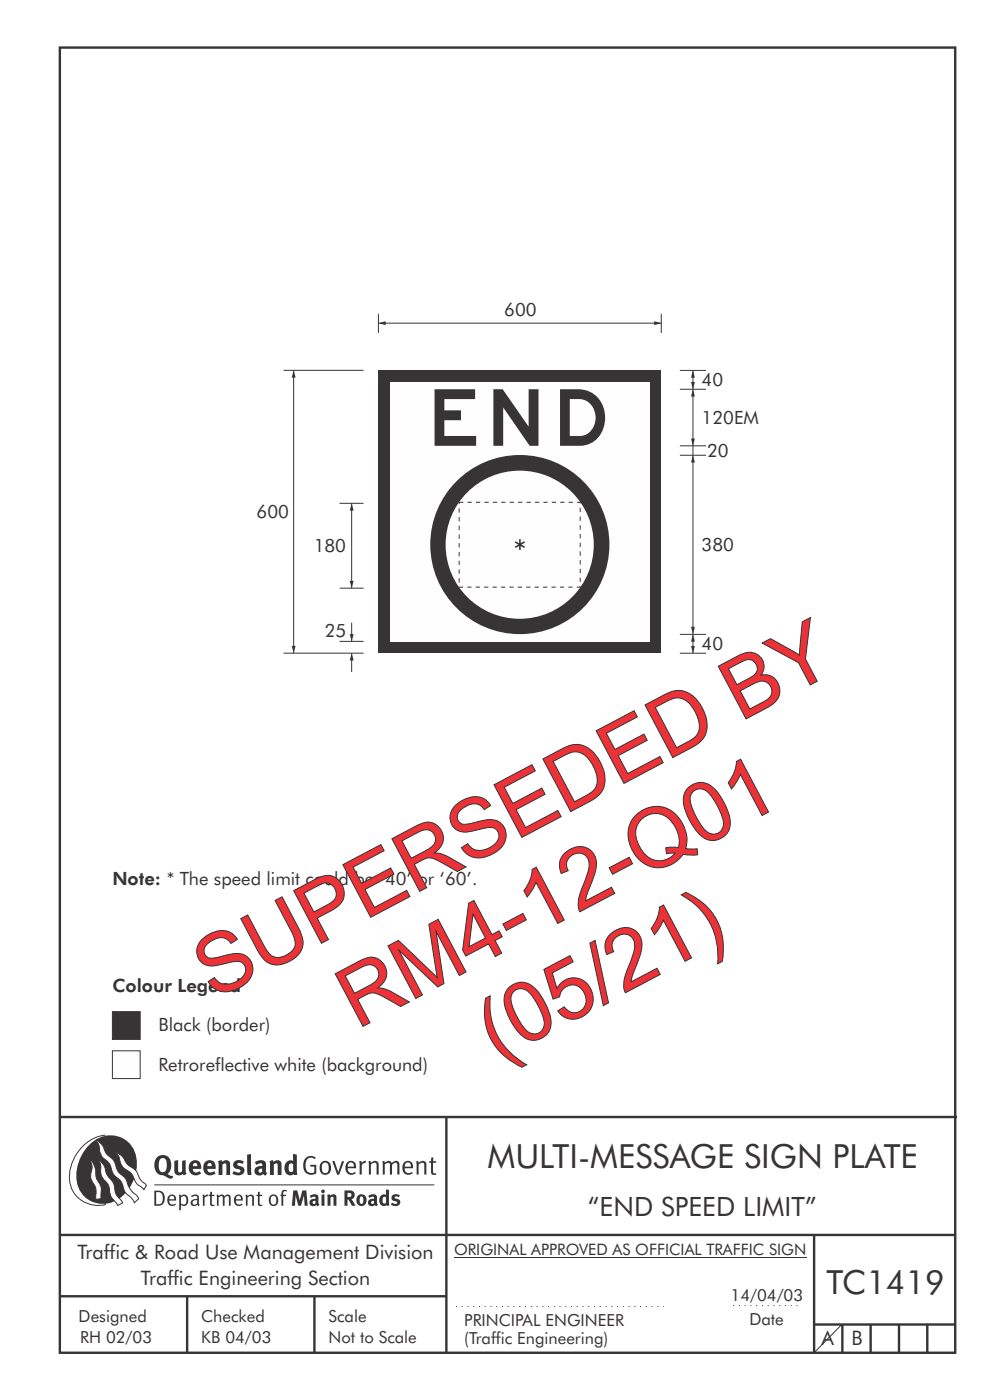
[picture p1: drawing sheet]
<svg xmlns="http://www.w3.org/2000/svg" width="210mm" height="297mm" viewBox="0 0 210 297" stroke-linecap="round" stroke-linejoin="round" font-family="sans-serif">
<g fill="none" stroke="#373435" stroke-width=".51">
<path d="M12.7 10.1h189.9v276.9h-189.9zM12.7 237h190.3M94.7 236.9v50.1M12.7 262h190M12.7 275h82M39.7 275v12M66.7 275v12M172.7 262v25M172.7 281h30M178.7 281v6M184.7 281v6M190.7 281v6"/>
<path d="M196.7 281v6"/>
</g>
<path d="M96.7 277.2h44.1M155.5 277h14" fill="none" stroke="#373435" stroke-width=".21" stroke-dasharray=".2 1" stroke-linecap="butt"/>
<path d="M23.8 214.6h5.9v5.9h-5.9z" fill-rule="evenodd" fill="#373435" stroke="#373435" stroke-width=".21"/>
<path d="M96.3 266.7h74.7" fill="none" stroke="#373435" stroke-width=".21"/>
<path d="M23.8 222.9h5.9v5.9h-5.9z" fill-rule="evenodd" fill="#fefefe" stroke="#373435" stroke-width=".21"/>
<g fill="#373435">
<path d="M64.9 245.6a1.61 1.61 0 0 1 2.1 0l-.2 .3a1.17 1.17 0 0 0-1.4-.2 1.17 1.17 0 0 0-.6 1.3 1.42 1.42 0 0 0 1.2 1.8l.7-.1v-1.2h-.8l-.1-.4h1.3v1.8a1.82 1.82 0 0 1-2.2 0 1.82 1.82 0 0 1-.6-2.1l.2-.7z" fill-rule="evenodd"/>
<path d="M68.2 246.5a1.77 1.77 0 0 0 .4 2.7 1.39 1.39 0 0 0 1.4-.5 1.39 1.39 0 0 0 .2-1.5 1.19 1.19 0 0 0-2-.7zM68.5 246.8a.83 .83 0 0 1 1 .1 .83 .83 0 0 1 .2 .9 .75 .75 0 0 1-.6 1.1 .75 .75 0 0 1-.8-.9v-.9z" fill-rule="evenodd"/>
<path d="M70.5 246.3h.4l.8 2.4 .8-2.4h.5l-1.1 2.9h-.4z" fill-rule="evenodd"/>
<path d="M73.6 246.7a1.74 1.74 0 0 0 .5 2.5l.9-.1 .5-.2-.2-.3a.89 .89 0 0 1-1.1 .2 .89 .89 0 0 1-.4-1h1.7a1.15 1.15 0 0 0-.4-1.4 1.15 1.15 0 0 0-1.5 .3zM74 246.8a.67 .67 0 0 1 .8-.1 .67 .67 0 0 1 .3 .8h-1.3z" fill-rule="evenodd"/>
<path d="M76.2 246.4l.4-.1 .1 .4 .5-.4h.5l-.2 .5a.61 .61 0 0 0-.8 .6v1.8h-.4z" fill-rule="evenodd"/>
<path d="M78.1 246.4l.5-.1 .1 .4a.89 .89 0 0 1 .9-.4 .89 .89 0 0 1 .7 .7v2.2h-.4v-2.2l-.1-.2-.3-.1-.8 .3v2.2h-.4z" fill-rule="evenodd"/>
<path d="M81.1 246.4l.4-.1 .1 .4a.83 .83 0 0 1 .8-.4 .83 .83 0 0 1 .7 .4 .86 .86 0 0 1 .9-.4 .86 .86 0 0 1 .7 .7v2.2h-.4l-.1-2.4a.5 .5 0 0 0-.8 .1l-.2 .2v2.1h-.5v-2.3l-.4-.2-.7 .3v2.2h-.4z" fill-rule="evenodd"/>
<path d="M85.7 246.7a1.74 1.74 0 0 0 .5 2.5l.9-.1 .5-.2-.2-.3a.89 .89 0 0 1-1.1 .2 .89 .89 0 0 1-.4-1h1.7a1.15 1.15 0 0 0-.5-1.4 1.15 1.15 0 0 0-1.4 .3zM86 246.8a.67 .67 0 0 1 .9-.1 .67 .67 0 0 1 .3 .8h-1.3z" fill-rule="evenodd"/>
<path d="M88.3 246.4l.4-.1 .1 .4a.89 .89 0 0 1 .9-.4 .89 .89 0 0 1 .7 .7v2.2h-.4v-2.2l-.1-.2-.3-.1-.8 .3v2.2h-.4z" fill-rule="evenodd"/>
<path d="M91.5 245.6l.4-.1v.8h.7l-.2 .4h-.5v2.1l.1 .1h.5l.1 .3a.71 .71 0 0 1-1.2-.6v-1.9h-.3v-.4h.3z" fill-rule="evenodd"/>
<path d="M37 246.3l.8-.2v2a.46 .46 0 0 0 .2 .6 .46 .46 0 0 0 .6-.2v-2.2l.8-.2v2.4l.2 .5-.6 .3-.2-.3a1.03 1.03 0 0 1-1.2 .3 1.03 1.03 0 0 1-.6-1.1z" fill-rule="evenodd"/>
<path d="M40.4 246.5a1.64 1.64 0 0 0 0 2.3 1.64 1.64 0 0 0 2.3 .1l-.4-.4a.78 .78 0 0 1-.9 .2 .78 .78 0 0 1-.5-.7h1.8a1.37 1.37 0 0 0-.6-1.7 1.37 1.37 0 0 0-1.7 .2zM41 246.9a.48 .48 0 0 1 .7-.1 .48 .48 0 0 1 .2 .6h-1z" fill-rule="evenodd"/>
<path d="M43.5 246.5a1.65 1.65 0 0 0-.2 2 1.65 1.65 0 0 0 1.9 .7l.5-.3-.3-.4a.78 .78 0 0 1-.9 .3 .78 .78 0 0 1-.5-.8h1.8a1.37 1.37 0 0 0-.6-1.7 1.37 1.37 0 0 0-1.7 .2zM44.1 246.9a.48 .48 0 0 1 .6-.1 .48 .48 0 0 1 .2 .6h-.9z" fill-rule="evenodd"/>
<path d="M46.3 246.3l.7-.2 .1 .4a.95 .95 0 0 1 1-.3 .95 .95 0 0 1 .7 .8v2.3h-.8v-2.3l-.3-.2-.5 .3v2.2h-.8z" fill-rule="evenodd"/>
<path d="M49.7 246.5a1.73 1.73 0 0 1 2-.1l-.2 .5-.6-.2a.42 .42 0 0 0-.6 .3l.2 .2a1.23 1.23 0 0 1 1.4 1.1 1.47 1.47 0 0 1-2.3 .9l-.3-.2 .3-.6 .7 .3a.47 .47 0 0 0 .7-.3 .87 .87 0 0 0-1-.5l-.4-.2-.1-.4z" fill-rule="evenodd"/>
<path d="M54.1 246.5l.3 .6 .3-.2a.62 .62 0 0 1 .9 .1v.4a1.21 1.21 0 0 0-1.3 .3 1.21 1.21 0 0 0-.2 1.3 1.19 1.19 0 0 0 1.7 0l.5 .4 .4-.5-.3-.3v-1.4a.96 .96 0 0 0-1.3-1.1zM55 248l.6-.1v.7a.43 .43 0 0 1-.6 .1 .43 .43 0 0 1 0-.7z" fill-rule="evenodd"/>
<path d="M57.2 246.3l.7-.2 .1 .4a.95 .95 0 0 1 1-.3 .95 .95 0 0 1 .7 .8v2.3h-.8v-2.3l-.3-.2-.5 .3v2.2h-.8z" fill-rule="evenodd"/>
<path d="M62.2 244.8v1.5a1.29 1.29 0 0 0-1.4 .2 1.29 1.29 0 0 0-.5 1.3 1.24 1.24 0 0 0 .5 1.3 1.24 1.24 0 0 0 1.5 0l.1 .2h.7l-.1-4.4zM61.5 246.9l.4-.1 .3 .2v1.5l-.3 .1a.48 .48 0 0 1-.6-.4 1.52 1.52 0 0 1 .2-1.3z" fill-rule="evenodd"/>
<path d="M52.4 245l.8-.2 .2 4.5h-.8l-.1-.2z" fill-rule="evenodd"/>
</g>
<path d="M22.4 240.8a9 9 0 0 0-7.4 10.9 6.2 6.2 0 0 0 7.5 3.8M32.7 251.4h59.4" fill="none" stroke="#373435" stroke-width=".21"/>
<path d="M19.1 242.7a5.7 5.7 0 0 1 6.5-1.4 5.7 5.7 0 0 1 3.4 5.7 8.6 8.6 0 0 1-6.2 8.3 5.7 5.7 0 0 1-6.5-7 9.9 9.9 0 0 1 2.8-5.6z" fill-rule="evenodd" fill="#373435"/>
<path d="M24.4 244.5a3.1 3.1 0 0 1 2.3 2.2l.8 .7a3.2 3.2 0 0 1 2 2.4l.4 .6 1.2 1.1-.6 .9-.2-.3a3.5 3.5 0 0 1-1.9-2.1 3.8 3.8 0 0 0-2.1-2.2 3.5 3.5 0 0 1-1-2.2zM20.4 241.9a3.4 3.4 0 0 1 1.9 2.4l.7 .9a3.3 3.3 0 0 1 1.7 2.6 4.4 4.4 0 0 0 1.7 2l.3 .3a6.1 6.1 0 0 0 2.5 3.7l.2 .5-.9 .9a6.1 6.1 0 0 0-1.9-2.3l-.4-.7a3.6 3.6 0 0 0-1.9-2.8l-.6-1a3.6 3.6 0 0 0-1.9-2.8 3.7 3.7 0 0 1-.8-2.4zM21 246.1a3.4 3.4 0 0 1 1.5 2.7l.6 1a3.8 3.8 0 0 1 1.4 3.1l.3 .7 1.2 1.6-1 .5-.5-.7a3.2 3.2 0 0 1-1.3-2.8 4.3 4.3 0 0 0-1.4-2.2 4.7 4.7 0 0 1-.5-3zM19.2 246.1a5.1 5.1 0 0 1 1.2 3.7l.3 .7a3.1 3.1 0 0 1 .7 2.9l.1 .9-1.1 .2-.1-.8a3.5 3.5 0 0 0-.9-3.3 3.6 3.6 0 0 1 .1-2.5z" fill-rule="evenodd" fill="#fefefe" stroke="#373435" stroke-width=".21"/>
<g fill="#373435">
<path d="M33.4 245.5a2.51 2.51 0 0 0 .4 3.7l.8 .1a2.78 2.78 0 0 0 2 .7l.2-.6h-.6l-.7-.3a2.56 2.56 0 0 0 0-3.8 1.83 1.83 0 0 0-2.1 .2zM34 245.8a.87 .87 0 0 1 1 .1 .87 .87 0 0 1 .4 .9v.4a1.17 1.17 0 0 1-.9 1.5l-.3-.1a2.38 2.38 0 0 1-.2-2.8z" fill-rule="evenodd"/>
<path d="M33.1 252.9v2.6a1.12 1.12 0 0 0 1.2-.3 1.12 1.12 0 0 0 .2-1.2l-.1-.5-.3-.5zM32.7 252.6h1.1a1.67 1.67 0 0 1 1.2 1.6 1.67 1.67 0 0 1-1.3 1.6h-1zM36.1 253.9l-.2 .5h1.1a.55 .55 0 0 0-.3-.6 .55 .55 0 0 0-.6 .1zM35.8 253.7a.95 .95 0 0 1 1.2-.1 .95 .95 0 0 1 .4 1.1h-1.5a.72 .72 0 0 0 .4 .8 .72 .72 0 0 0 .9-.2l.1 .3a1.15 1.15 0 0 1-1.5 0 1.15 1.15 0 0 1-.2-1.5zM38.4 254.1v1.1a.7 .7 0 0 0 .9 .2 .7 .7 0 0 0 .2-.9 .61 .61 0 0 0-.4-.7 .61 .61 0 0 0-.7 .3zM38 253.5l.3-.1 .1 .4a.95 .95 0 0 1 1.2-.2 .95 .95 0 0 1 .3 1.2 .92 .92 0 0 1-.5 .9 .92 .92 0 0 1-1-.1v1.1l-.4 .1zM40.9 254.8a.5 .5 0 0 0 .2 .8 .5 .5 0 0 0 .7-.4v-.6zM40.5 253.7a1 1 0 0 1 1.7 .3v1.4l.2 .2-.2 .3-.3-.4a.78 .78 0 0 1-1.4 0 .78 .78 0 0 1 .8-1.1h.5a.58 .58 0 0 0-.3-.7 .58 .58 0 0 0-.7 .2zM43 253.5l.3-.1 .1 .4 .3-.3 .5-.1-.2 .4a.52 .52 0 0 0-.6 .5v1.5h-.4zM44.6 252.9l.4-.1-.1 .7h.6l-.1 .2h-.5v1.5a.35 .35 0 0 0 .6 .3v.3a.57 .57 0 0 1-.6 .1 .57 .57 0 0 1-.3-.6v-1.6h-.3v-.2h.3zM45.9 253.5l.4-.1 .1 .4 .2-.2a.64 .64 0 0 1 1 .2 .7 .7 0 0 1 .8-.4 .7 .7 0 0 1 .5 .6v1.8h-.4v-1.7l-.2-.4-.7 .4v1.7h-.3v-1.7a.38 .38 0 0 0-.3-.4 .38 .38 0 0 0-.5 .2l-.1 .2v1.7h-.4zM50.2 253.9l-.2 .5h1.1a.55 .55 0 0 0-.2-.6 .55 .55 0 0 0-.7 .1zM49.9 253.7a.95 .95 0 0 1 1.2-.1 .95 .95 0 0 1 .4 1.1h-1.5a.72 .72 0 0 0 .4 .8 .72 .72 0 0 0 .9-.2l.1 .3a1.15 1.15 0 0 1-1.5 0 1.15 1.15 0 0 1-.2-1.5zM52.1 253.5l.3-.1 .1 .4a.72 .72 0 0 1 .8-.4 .72 .72 0 0 1 .6 .6v1.8h-.4v-1.6a.45 .45 0 0 0-.3-.5 .45 .45 0 0 0-.5 .2l-.2 .2v1.7h-.3zM54.7 252.9l.4-.1v.7h.6l-.1 .2h-.5v1.5a.35 .35 0 0 0 .5 .3v.3a.57 .57 0 0 1-.6 .1 .57 .57 0 0 1-.3-.6v-1.6h-.3v-.2h.3zM57.6 253.8l-.2 .8a.65 .65 0 0 0 .3 .8 .65 .65 0 0 0 .8-.2l.1-.1a.93 .93 0 0 0-.7-1.4zM57.3 253.7a1.12 1.12 0 0 1 1.4 0 1.12 1.12 0 0 1 .2 1.5 1.01 1.01 0 0 1-1.2 .6 1.01 1.01 0 0 1-.7-1.2zM59.9 252.6l.5-.2 .5 .1-.2 .3-.3-.1-.3 .2v.6h.6l-.1 .2h-.5v2.1h-.4v-2.1h-.2v-.2h.2zM62.2 252.5l-.3 3.3h.7l.1-2.3 .6 2.3h.5l.7-2.3 .1 2.3h.7l-.3-3.3h-.9l-.5 2.2-.5-2.2zM65.7 253.7l.3 .4a.51 .51 0 0 1 .5-.3 .51 .51 0 0 1 .4 .4v.1a.88 .88 0 0 0-1.1 .3 .88 .88 0 0 0 .2 1.2 .9 .9 0 0 0 1.1-.2l.3 .3 .4-.4-.3-.3v-1a.87 .87 0 0 0-.4-.9 .87 .87 0 0 0-1 .2zM66.4 254.8l.5-.1v.6l-.1 .1h-.3l-.2-.2zM68.2 253.4v2.4h.6v-2.5zM68.1 252.7a.4 .4 0 0 0 .8 0 .4 .4 0 0 0-.8 0zM69.4 253.5l.1 2.3h.6v-1.7a.33 .33 0 0 1 .4-.2 .33 .33 0 0 1 .2 .3v1.6h.7v-1.8a.75 .75 0 0 0-.6-.6 .75 .75 0 0 0-.8 .2v-.3zM73.1 252.5v3.3h.6v-1.4l.3 .3 .7 1.1h.7l-.9-1.4a.94 .94 0 0 0 .7-1 .94 .94 0 0 0-.9-.9zM73.7 253.1a.51 .51 0 0 1 .7 .1 .51 .51 0 0 1-.1 .7h-.6zM75.9 253.7a1.19 1.19 0 0 0-.1 1.7 1.19 1.19 0 0 0 1.7 0 1.19 1.19 0 0 0 0-1.6 1.19 1.19 0 0 0-1.6-.1zM76.5 253.9l.2-.1a.99 .99 0 0 1 0 1.6 1.06 1.06 0 0 1-.2-1.5zM78.1 253.7l.3 .4a.51 .51 0 0 1 .5-.3 .51 .51 0 0 1 .4 .4v.1a.88 .88 0 0 0-1.1 .3 .88 .88 0 0 0 .2 1.2 .9 .9 0 0 0 1.1-.2l.3 .3 .4-.4-.2-.3v-1a.87 .87 0 0 0-.5-.9 .87 .87 0 0 0-1 .2zM78.9 254.8l.4-.1v.6l-.1 .1h-.3l-.2-.2zM81.9 252.3v1.2a1.2 1.2 0 0 0-1.4 .6 1.2 1.2 0 0 0 .2 1.4l.5 .3 .8-.1v.1h.6l-.1-3.4zM81.4 253.9l.5 .1-.1 1.2a.46 .46 0 0 1-.5 0 .46 .46 0 0 1-.2-.6zM83.3 253.5a.79 .79 0 0 0-.2 1 .79 .79 0 0 0 1 .4 .33 .33 0 0 1 0 .5 .33 .33 0 0 1-.5-.1l-.5-.2-.2 .5a1.15 1.15 0 0 0 1.2 .3 1.15 1.15 0 0 0 .8-1 1.49 1.49 0 0 0-1.2-.8 .4 .4 0 0 1 .3-.3 .4 .4 0 0 1 .4 .1l.2 .1 .2-.4a1.47 1.47 0 0 0-1.5-.1z" fill-rule="evenodd"/>
</g>
<path d="M80.3 68.6h60" fill="none" stroke="#373435" stroke-width=".21"/>
<g fill="#373435">
<path d="M138.8 68.1l1.5 .5-1.5 .4z"/>
<path d="M80.3 68.6l1.5-.5v.9z"/>
<path d="M80.3 78.6h60v60h-60z" fill-rule="evenodd"/>
</g>
<path d="M82.8 81.1h55v55h-55z" fill-rule="evenodd" fill="#fefefe"/>
<path d="M80.3 66.6v4M140.3 66.6v4M147 82.6v12" fill="none" stroke="#373435" stroke-width=".21"/>
<g fill="#373435">
<path d="M146.6 93h.8l-.4 1.6z"/>
<path d="M147 82.6l.4 1.5h-.8z"/>
</g>
<path d="M144.2 82.6h5.6M147 134.6v4" fill="none" stroke="#373435" stroke-width=".21"/>
<g fill="#373435">
<path d="M146.6 137h.8l-.4 1.6z"/>
<path d="M147 134.6l.4 1.5h-.8z"/>
</g>
<path d="M147 78.6v4M144.2 134.6h5.6M144.2 138.6h5.6" fill="none" stroke="#373435" stroke-width=".21"/>
<g fill="#373435">
<path d="M146.6 81h.8l-.4 1.6z"/>
<path d="M147 78.6l.4 1.5h-.8z"/>
</g>
<path d="M144.2 78.6h5.6" fill="none" stroke="#373435" stroke-width=".21"/>
<circle cx="110.3" cy="115.5" r="19" fill="#373435"/>
<circle cx="110.2" cy="115.6" r="15.7" fill="#fefefe"/>
<path d="M97.4 106.6h25.7v18h-25.7z" fill="none" stroke="#373435" stroke-width=".21" stroke-dasharray=".9 .9" stroke-linecap="butt"/>
<path d="M147 96.6v37.9" fill="none" stroke="#373435" stroke-width=".21"/>
<g fill="#373435">
<path d="M146.6 133h.8l-.4 1.5z"/>
<path d="M147 96.6l.4 1.5h-.8z"/>
</g>
<path d="M144.2 94.6h5.6M144.2 96.6h5.6M147 94.6v2M74.6 132.1v4" fill="none" stroke="#373435" stroke-width=".21"/>
<path d="M74.2 134.5h.8l-.4 1.6z" fill="#373435"/>
<path d="M74.6 138.6v3.9" fill="none" stroke="#373435" stroke-width=".21"/>
<path d="M74.6 138.6l.4 1.5h-.8z" fill="#373435"/>
<path d="M60.1 78.6h17M62.3 78.6v60M60.1 138.6h17M72 136.1h5.1" fill="none" stroke="#373435" stroke-width=".21"/>
<g fill="#373435">
<path d="M61.9 137h.8l-.4 1.6z"/>
<path d="M62.3 78.6l.4 1.5h-.8z"/>
</g>
<path d="M74.6 106.8v18" fill="none" stroke="#373435" stroke-width=".21"/>
<g fill="#373435">
<path d="M74.6 106.8l.4 1.5h-.8z"/>
<path d="M74.2 123.2h.8l-.4 1.6z"/>
</g>
<path d="M72 106.8h5.1M72 124.8h5.1" fill="none" stroke="#373435" stroke-width=".21"/>
<path d="M109.4 114.8l.7 .5v-.9h.4l-.1 .8 .8-.4 .1 .3-.7 .4 .7 .5-.1 .3-.7-.5v.9h-.4v-.9l-.7 .5-.2-.3 .7-.5-.7-.4z" fill-rule="evenodd" fill="#373435"/>
<path d="M178.4 281.1l-5.9 6" fill="none" stroke="#373435" stroke-width=".21"/>
<g font-size="17.6" fill="#ed3237">
<text x="45.3" y="212.2" transform="rotate(-28 45.3 212.2)">SUPERSEDED BY</text>
<text x="75.8" y="218.4" transform="rotate(-28 75.8 218.4)">RM4-12-Q01</text>
<text x="105.3" y="225.1" transform="rotate(-28 105.3 225.1)">(05/21)</text>
</g>
<text font-size="12" fill="#373435" x="92.2" y="94.6">END</text>
<g font-size="7.1" fill="#373435">
<text x="103.4" y="247.8">MULTI-MESSAGE SIGN PLATE</text>
<text x="175.3" y="274.5">TC1419</text>
</g>
<text font-size="5.6" fill="#373435" x="124.7" y="258">“END SPEED LIMIT”</text>
<g font-size="4.2" fill="#373435">
<text x="16.4" y="267">Traffic &amp; Road Use Management Division</text>
<text x="29.9" y="272.6">Traffic Engineering Section</text>
<text x="174.3" y="285.4">A</text>
<text x="180.6" y="285.4">B</text>
</g>
<g font-size="3.9" fill="#373435">
<text x="107" y="67">600</text>
<text x="148.8" y="81.9">40</text>
<text x="148.8" y="90">120EM</text>
<text x="150" y="96.9">20</text>
<text x="54.4" y="110">600</text>
<text x="66.6" y="117.1">180</text>
<text x="148.8" y="116.9">380</text>
<text x="68.9" y="135.1">25</text>
<text x="148.8" y="137.9">40</text>
<text x="23.8" y="187.7">Note: * The speed limit could be ‘40’ or ‘60’.</text>
<text x="23.8" y="210.5">Colour Legend</text>
<text x="33.6" y="218.8">Black (border)</text>
<text x="33.6" y="227.1">Retroreflective white (background)</text>
</g>
<g font-size="3.5" fill="#373435">
<text x="16.7" y="280.4">Designed</text>
<text x="42.7" y="280.4">Checked</text>
<text x="69.7" y="280.4">Scale</text>
<text x="98.5" y="281.4">PRINCIPAL ENGINEER</text>
<text x="155" y="276.1">14/04/03</text>
<text x="159" y="281">Date</text>
<text x="17" y="284.8">RH 02/03</text>
<text x="42.7" y="284.8">KB 04/03</text>
<text x="69.7" y="285">Not to Scale</text>
<text x="98.5" y="285.1">(Traffic Engineering)</text>
</g>
<text font-size="3.4" fill="#373435" x="96.3" y="266.3">ORIGINAL APPROVED AS OFFICIAL TRAFFIC SIGN</text>
</svg>
